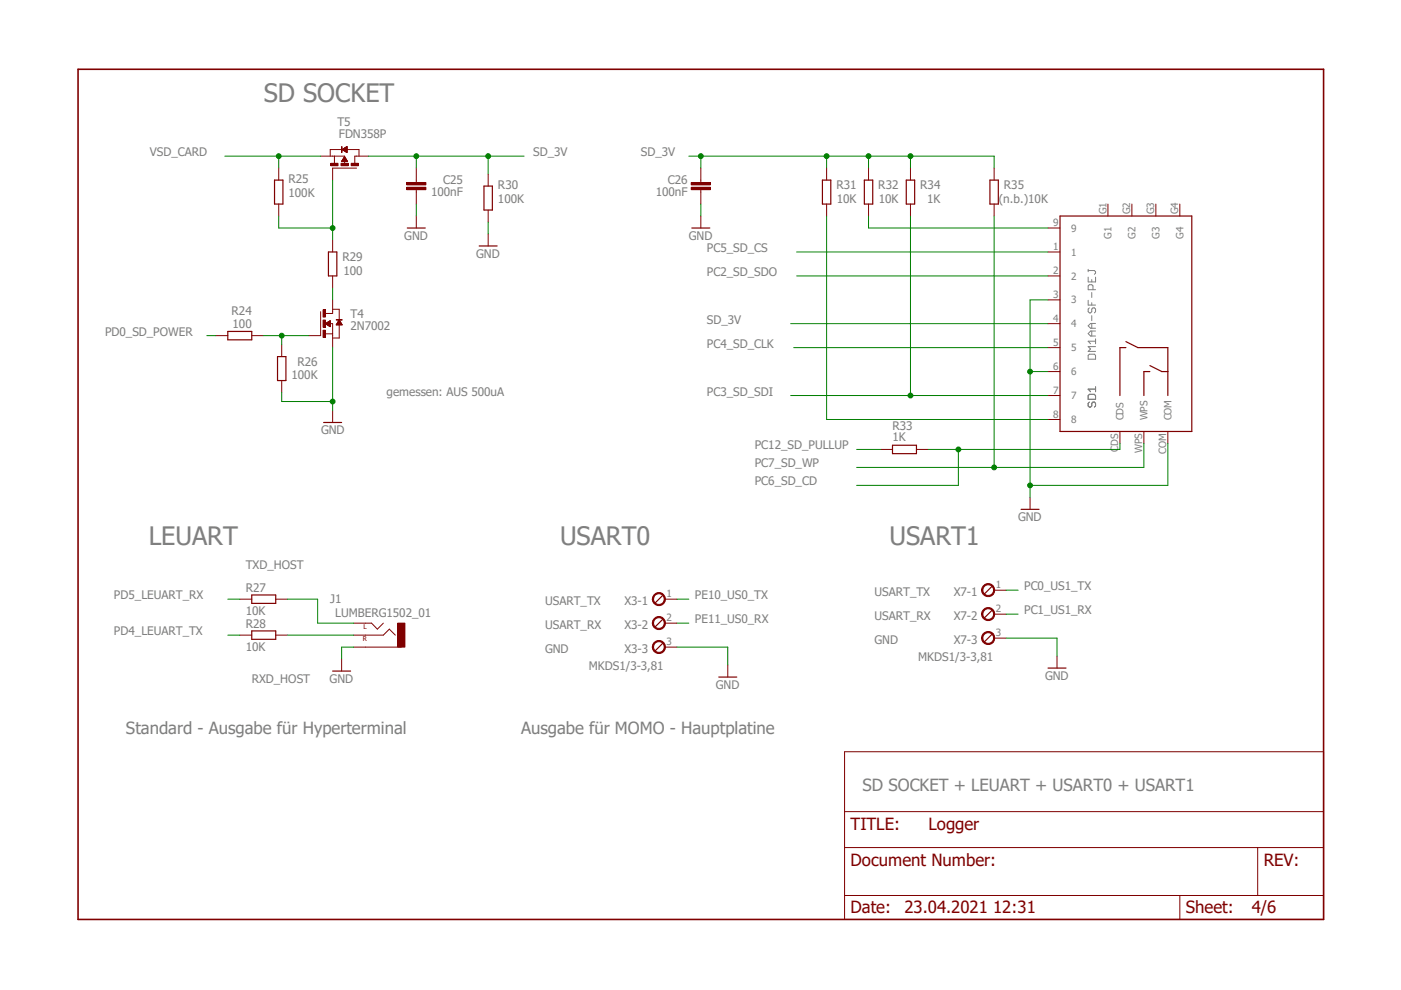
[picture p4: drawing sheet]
<svg xmlns="http://www.w3.org/2000/svg" width="297mm" height="210mm" viewBox="0 0 297 210" stroke-linecap="round" stroke-linejoin="round" font-family="sans-serif">
<g fill="none" stroke="#7f7f7f" stroke-width=".21">
<path d="M230.7 57.4h1.3l.3 .2v.3l-.3 .3M230.7 58.8v1h1.6v-1M230.7 57.1v.5M231.5 59.3v.5M230.7 75.4l.3-.3h1l.3 .3v.8h-1.6zM230.7 63.7v1h1.6M231 65.3l-.3 .2v.6l.3 .2h.2l.3-.2v-.6l.2-.2h.3l.3 .2v.6l-.3 .2M231.5 62v1.1M231.5 64.2v.5M231.5 66.9v1.1M231.5 68.6v1M231.5 70.2v1"/>
<path d="M231.7 61.4v-.8l-.2-.2h-.5l-.3 .2v.8h1.6M232.3 71.8v1.1M232.3 73.5h-1.6l.5 .5-.5 .5h1.6M232.3 72.3h-1.6l.5 .6M232.3 70.2h-1.1l-.5 .5 .5 .5h1.1M232.3 68.6h-1.1l-.5 .5 .5 .5h1.1M231 83.6h1l.3 .3v.8h-1.6v-.8zM231 85.3l-.3 .2v.6l.3 .2h.2l.3-.2v-.6l.2-.2h.3l.3 .2v.6l-.3 .2M232.3 82v1.1M232.3 82.5h-1.6l.5 .6"/>
</g>
<path d="M16.5 14.7h264.1v180.2h-264.1z" fill="none" stroke="#7f0000" stroke-width=".34"/>
<g fill="none" stroke="#7f0000" stroke-width=".21">
<path d="M88.3 38.2v.5M175.3 35.6v2.6M184.1 35.6v2.6M88.3 40.2v.5M175.3 43.3v2.5M184.1 43.3v2.5M218.4 105.5v2.5M179.1 159.4h101.5v35.5h-101.5zM179.1 179.7h101.5M179.1 172.1h101.5M266.7 179.7v10.2M179.1 189.9h101.5"/>
<path d="M250.1 189.9v5"/>
</g>
<path d="M174.4 38.2h1.7v5.1h-1.7zM183.3 38.2h1.7v5.1h-1.7zM216.5 108h3.8" fill="none" stroke="#7f0000" stroke-width=".25"/>
<path d="M86.2 39.7h4.1v.5h-4.1z" fill-rule="evenodd" fill="#7f0000"/>
<path d="M86.2 39.7h4.1v.5h-4.1z" fill="none" stroke="#7f0000" stroke-width=".21"/>
<path d="M86.2 38.7h4.1v.5h-4.1z" fill-rule="evenodd" fill="#7f0000"/>
<path d="M86.2 38.7h4.1v.5h-4.1zM88.3 35.6v2.6M70.5 50.9v2.5M70.5 58.5v2.5M88.3 40.7v2.6" fill="none" stroke="#7f0000" stroke-width=".21"/>
<path d="M69.6 53.4h1.8v5.1h-1.8z" fill="none" stroke="#7f0000" stroke-width=".25"/>
<path d="M74.5 34.6h1.5v.5h-1.5z" fill-rule="evenodd" fill="#7f0000"/>
<path d="M74.5 34.6h1.5v.5h-1.5z" fill="none" stroke="#7f0000" stroke-width=".21"/>
<path d="M72.3 34.6h1.5v.5h-1.5z" fill-rule="evenodd" fill="#7f0000"/>
<path d="M72.3 34.6h1.5v.5h-1.5z" fill="none" stroke="#7f0000" stroke-width=".21"/>
<path d="M70.1 34.6h1.6v.5h-1.6z" fill-rule="evenodd" fill="#7f0000"/>
<path d="M70.1 34.6h1.6v.5h-1.6z" fill="none" stroke="#7f0000" stroke-width=".21"/>
<path d="M72.4 31.1l.1 1.2z" fill-rule="evenodd" fill="#7f0000"/>
<g fill="none" stroke="#7f0000" stroke-width=".21">
<path d="M59.1 35.6v2.6M68 33.1h5.1v1.7M70 33.1v-1.4h6.1v1.4M70.9 33.1v1.5M72.4 31.1l.1 1.2zM72.4 34.2h1.3M72.5 34.1h1.1M72.6 34h.9M72.6 31.7l1-.6v1.2zM72.6 33.9h.9M72.6 31.7h1M72.6 33.9h.8"/>
<path d="M72.6 31.6h1M72.7 33.8h.7M72.7 31.8h.9M72.7 31.6h.9M72.8 33.7h.5M72.8 31.8h.8M72.8 33.6h.5M72.8 31.5h.8M72.9 33.5h.3M72.9 31.5h.7M72.9 33.4h.2M72.9 32h.7"/>
<path d="M73 31.5h.6M73 33.3h.1M73 32h.6M73 31.4h.6M73.1 33.2l.6 1h-1.3zM73.1 32h.5M73.1 31.3h.5M73.2 31.3h.4M73.2 32.1h.4M73.3 31.2h.3M73.3 32.2h.3M73.4 32.3h.2"/>
<path d="M73.4 31.1h.2M73.5 31.1h.1M75.6 35.6h-5.1v2.6M78.1 33.1h-2.9v1.5M59.1 43.3v2.5"/>
</g>
<path d="M58.2 38.2h1.8v5.1h-1.8z" fill="none" stroke="#7f0000" stroke-width=".25"/>
<path d="M68.5 65.7h.5v1.5h-.5z" fill-rule="evenodd" fill="#7f0000"/>
<path d="M68.5 65.7h.5v1.5h-.5z" fill="none" stroke="#7f0000" stroke-width=".21"/>
<path d="M68.5 67.9h.5v1.5h-.5z" fill-rule="evenodd" fill="#7f0000"/>
<path d="M68.5 67.9h.5v1.5h-.5z" fill="none" stroke="#7f0000" stroke-width=".21"/>
<path d="M68.5 70h.5v1.5h-.5z" fill-rule="evenodd" fill="#7f0000"/>
<path d="M68.5 70h.5v1.5h-.5z" fill="none" stroke="#7f0000" stroke-width=".21"/>
<path d="M71.3 67.8l1.3 .1z" fill-rule="evenodd" fill="#7f0000"/>
<g fill="none" stroke="#7f0000" stroke-width=".21">
<path d="M148.6 38.2v.5M193 35.6v2.6M210.8 35.6v2.6M88.3 45.8v2.5M148.6 40.2v.5M193 43.3v2.5M210.8 43.3v2.5M222.2 53.4h2.5M222.2 58.5h2.5M222.2 48.3h2.5M234.9 43.3v2.5M240 43.3v2.5"/>
<path d="M245.1 43.3v2.5M250.1 43.3v2.5M45.8 71.2h2.5M53.4 71.2h2.5M59.7 73.1v2.5M68 66.1v5.1h-2.6M69 68.7l1.5-.1v5.1M69 70.8h1.5M69 68.6l1 .7M69.1 68.7h.9M69.1 68.5h.9M69.2 68.7h.8"/>
<path d="M69.2 68.5h.8M69.3 68.8h.7M69.3 68.5h.7M69.3 68.9h.7M69.4 68.9h.6M69.4 68.4h.6M69.5 69h.5M69.5 68.3h.5M69.6 69h.4M69.6 68.2h.4M69.7 69h.3M69.8 69.1h.2"/>
<path d="M69.8 68.2h.2M69.8 69.2h.2M69.8 68.1h.2M69.9 69.2h.1M69.9 68h.1M70 69.3h.1M70 68l-1 .6M70 68v1.3M70.5 63.6v2.9h-1.5M70.5 65.6h1.4v2.3M71.3 67.8l1.3 .1zM71.3 68.8h1.2"/>
<path d="M71.4 68.7h1.1M71.4 68.7h1M71.5 68.5h.8M71.6 68.4h.6M71.6 68.3h.6M71.7 68.2h.4M71.8 68.2h.3M71.8 68.1h.2M71.8 68h.2M71.9 67.9h.1M71.9 68.9v2.8h-1.4M71.9 67.9l.7 1h-1.3z"/>
<path d="M222.2 68.6h2.5M222.2 63.6h2.5M222.2 73.7h2.5M222.2 78.8h2.5M59.7 80.7v2.5M70.5 87v2.6M222.2 83.9h2.5M222.2 88.9h2.5M237.4 91.5v2.5M242.5 91.5v2.5M247.6 91.5v2.5"/>
</g>
<path d="M192.1 38.2h1.8v5.1h-1.8zM209.9 38.2h1.8v5.1h-1.8zM86.4 48.3h3.8M224.7 45.8h28v45.7h-28zM48.3 70.3h5.1v1.8h-5.1zM58.8 75.6h1.8v5.1h-1.8zM238.7 72.4l2.6 1.3h6.3v10.2M238.7 73.7h-1.3v10.2M243.8 78.8h-1.3v5.1M243.8 77.5l2.5 1.3h1.3M68.6 89.6h3.8" fill="none" stroke="#7f0000" stroke-width=".25"/>
<path d="M146.6 39.7h4v.5h-4z" fill-rule="evenodd" fill="#7f0000"/>
<path d="M146.6 39.7h4v.5h-4z" fill="none" stroke="#7f0000" stroke-width=".21"/>
<path d="M146.6 38.7h4v.5h-4z" fill-rule="evenodd" fill="#7f0000"/>
<path d="M146.6 38.7h4v.5h-4zM148.6 35.6v2.6M148.6 40.7v2.6M148.6 45.8v2.5M50.8 134.7h2.6M50.8 127h2.6M58.5 134.7h2.5M58.5 127h2.5M72.4 139.7v2.6M77.5 134.7h3.8l1.2-1.3 1.3 1.3M77.5 132.1h1.3l1.2 1.3 1.3-1.3M77.5 137.2h7.6" fill="none" stroke="#7f0000" stroke-width=".21"/>
<path d="M146.7 48.3h3.8M53.4 133.8h5.1v1.8h-5.1zM53.4 126.2h5.1v1.7h-5.1zM70.5 142.3h3.8" fill="none" stroke="#7f0000" stroke-width=".25"/>
<path d="M84.3 132.1h1.5v5.1h-1.5z" fill-rule="evenodd" fill="#7f0000"/>
<path d="M103.5 36.9v2.6M103.5 44.5v2.6M103.5 49.6v2.6M186.7 95.3h2.5M194.3 95.3h2.5M75 134.7h2.5M75 132.1h2.5M75 137.2h2.5M84.3 132.1h1.5v5.1h-1.5z" fill="none" stroke="#7f0000" stroke-width=".21"/>
<path d="M102.6 39.5h1.8v5h-1.8zM101.6 52.2h3.8M189.2 94.4h5.1v1.8h-5.1zM140.5 126.3l-1.6 1.5" fill="none" stroke="#7f0000" stroke-width=".25"/>
<path d="M138.6 126.2a1.39 1.39 0 0 1 2.3 .1 1.39 1.39 0 0 1-.8 2.1 1.39 1.39 0 0 1-1.8-1.4h.3a1.13 1.13 0 0 1 1.5-1.1 1.13 1.13 0 0 1 .4 1.9 1.13 1.13 0 0 1-1.9-.4v-.4h-.3z" fill-rule="evenodd" fill="#7f0000"/>
<path d="M138.6 126.2a1.39 1.39 0 0 1 2.3 .1 1.39 1.39 0 0 1-.8 2.1 1.39 1.39 0 0 1-1.8-1.4h.3a1.13 1.13 0 0 1 1.5-1.1 1.13 1.13 0 0 1 .4 1.9 1.13 1.13 0 0 1-1.9-.4v-.4h-.3zM141 127h2.5" fill="none" stroke="#7f0000" stroke-width=".21"/>
<path d="M140.5 131.4l-1.6 1.5" fill="none" stroke="#7f0000" stroke-width=".25"/>
<path d="M138.6 131.2a1.39 1.39 0 0 1 2.3 .2 1.39 1.39 0 0 1-.8 2.1 1.39 1.39 0 0 1-1.8-1.4h.3a1.13 1.13 0 0 1 1.5-1.1 1.13 1.13 0 0 1 .4 1.9 1.13 1.13 0 0 1-1.9-.4v-.4h-.3z" fill-rule="evenodd" fill="#7f0000"/>
<path d="M138.6 131.2a1.39 1.39 0 0 1 2.3 .2 1.39 1.39 0 0 1-.8 2.1 1.39 1.39 0 0 1-1.8-1.4h.3a1.13 1.13 0 0 1 1.5-1.1 1.13 1.13 0 0 1 .4 1.9 1.13 1.13 0 0 1-1.9-.4v-.4h-.3zM141 132.1h2.5" fill="none" stroke="#7f0000" stroke-width=".21"/>
<path d="M140.5 136.4l-1.6 1.6" fill="none" stroke="#7f0000" stroke-width=".25"/>
<path d="M138.6 136.3a1.4 1.4 0 0 1 2.3 .1 1.4 1.4 0 0 1-.8 2.1 1.4 1.4 0 0 1-1.8-1.3h.3a1.13 1.13 0 0 1 1.5-1.1 1.13 1.13 0 0 1 .4 1.8 1.13 1.13 0 0 1-1.9-.3v-.4h-.3z" fill-rule="evenodd" fill="#7f0000"/>
<path d="M138.6 136.3a1.4 1.4 0 0 1 2.3 .1 1.4 1.4 0 0 1-.8 2.1 1.4 1.4 0 0 1-1.8-1.3h.3a1.13 1.13 0 0 1 1.5-1.1 1.13 1.13 0 0 1 .4 1.8 1.13 1.13 0 0 1-1.9-.3v-.4h-.3zM141 137.2h2.5M154.3 141v2.6" fill="none" stroke="#7f0000" stroke-width=".21"/>
<path d="M210.3 124.4l-1.6 1.5M152.4 143.6h3.8" fill="none" stroke="#7f0000" stroke-width=".25"/>
<path d="M208.4 124.2a1.39 1.39 0 0 1 2.3 .2 1.39 1.39 0 0 1-.8 2.1 1.39 1.39 0 0 1-1.8-1.4h.3a1.15 1.15 0 0 1 1.5-1.1 1.15 1.15 0 0 1 .4 1.9 1.15 1.15 0 0 1-1.9-.4v-.4h-.3z" fill-rule="evenodd" fill="#7f0000"/>
<path d="M208.4 124.2a1.39 1.39 0 0 1 2.3 .2 1.39 1.39 0 0 1-.8 2.1 1.39 1.39 0 0 1-1.8-1.4h.3a1.15 1.15 0 0 1 1.5-1.1 1.15 1.15 0 0 1 .4 1.9 1.15 1.15 0 0 1-1.9-.4v-.4h-.3zM210.8 125.1h2.5" fill="none" stroke="#7f0000" stroke-width=".21"/>
<path d="M210.3 129.5l-1.6 1.5" fill="none" stroke="#7f0000" stroke-width=".25"/>
<path d="M208.4 129.3a1.39 1.39 0 0 1 2.3 .2 1.39 1.39 0 0 1-.8 2.1 1.39 1.39 0 0 1-1.8-1.4h.3a1.15 1.15 0 0 1 1.5-1.1 1.15 1.15 0 0 1 .4 1.9 1.15 1.15 0 0 1-1.9-.4v-.4h-.3z" fill-rule="evenodd" fill="#7f0000"/>
<path d="M208.4 129.3a1.39 1.39 0 0 1 2.3 .2 1.39 1.39 0 0 1-.8 2.1 1.39 1.39 0 0 1-1.8-1.4h.3a1.15 1.15 0 0 1 1.5-1.1 1.15 1.15 0 0 1 .4 1.9 1.15 1.15 0 0 1-1.9-.4v-.4h-.3zM210.8 130.2h2.5" fill="none" stroke="#7f0000" stroke-width=".21"/>
<path d="M210.3 134.5l-1.6 1.6" fill="none" stroke="#7f0000" stroke-width=".25"/>
<path d="M208.4 134.4a1.4 1.4 0 0 1 2.3 .1 1.4 1.4 0 0 1-.8 2.1 1.4 1.4 0 0 1-1.8-1.3h.3a1.15 1.15 0 0 1 1.5-1.1 1.15 1.15 0 0 1 .4 1.8 1.15 1.15 0 0 1-1.9-.3v-.4h-.3z" fill-rule="evenodd" fill="#7f0000"/>
<path d="M208.4 134.4a1.4 1.4 0 0 1 2.3 .1 1.4 1.4 0 0 1-.8 2.1 1.4 1.4 0 0 1-1.8-1.3h.3a1.15 1.15 0 0 1 1.5-1.1 1.15 1.15 0 0 1 .4 1.8 1.15 1.15 0 0 1-1.9-.3v-.4h-.3zM210.8 135.3h2.5M224.1 139.1v2.5" fill="none" stroke="#7f0000" stroke-width=".21"/>
<path d="M222.2 141.6h3.8" fill="none" stroke="#7f0000" stroke-width=".25"/>
<path d="M218.4 78.8h3.8M222.2 63.6h-3.8v41.9" fill="none" stroke="#007f00" stroke-width=".21"/>
<circle cx="218.4" cy="78.8" r=".51" fill="#007f00"/>
<g fill="none" stroke="#007f00" stroke-width=".21">
<path d="M247.6 94v8.9h-29.2"/>
<circle cx="218.4" cy="78.8" r=".51"/>
</g>
<circle cx="218.4" cy="102.9" r=".51" fill="#007f00"/>
<g fill="none" stroke="#007f00" stroke-width=".21">
<path d="M70.5 73.7v13.3M59.7 83.2v1.9h10.8"/>
<circle cx="218.4" cy="102.9" r=".51"/>
</g>
<circle cx="70.5" cy="85.1" r=".51" fill="#007f00"/>
<g fill="none" stroke="#007f00" stroke-width=".21">
<path d="M88.3 43.3v2.5M103.5 47.1v2.5M148.6 43.3v2.5M193 45.8v38.1M167.6 83.9h54.6M75 137.2h-2.6v2.5M143.5 137.2h10.8v3.8M213.3 135.3h10.8v3.8"/>
<circle cx="70.5" cy="85.1" r=".51"/>
</g>
<circle cx="193" cy="83.9" r=".51" fill="#007f00"/>
<g fill="none" stroke="#007f00" stroke-width=".21">
<path d="M210.8 45.8v53.3M168.3 73.7h53.9M242.5 94v5.1h-60.9"/>
<circle cx="193" cy="83.9" r=".51"/>
</g>
<circle cx="210.8" cy="99.1" r=".51" fill="#007f00"/>
<g fill="none" stroke="#007f00" stroke-width=".21">
<path d="M70.5 38.2v12.7M59.1 45.8v2.5h11.4"/>
<circle cx="210.8" cy="99.1" r=".51"/>
</g>
<circle cx="70.5" cy="48.3" r=".51" fill="#007f00"/>
<g fill="none" stroke="#007f00" stroke-width=".21">
<path d="M55.9 71.2h9.5M59.7 71.2v1.9M70.5 61v2.6"/>
<circle cx="70.5" cy="48.3" r=".51"/>
</g>
<circle cx="59.7" cy="71.2" r=".51" fill="#007f00"/>
<g fill="none" stroke="#007f00" stroke-width=".21">
<path d="M168.9 53.4h53.3M168.9 58.5h53.3M175.3 45.8v43.1h46.9M184.1 45.8v2.5h38.1M43.9 71.2h1.9M203.2 95.3v7.6M237.4 94v1.3h-40.6M48.3 134.7h2.5M61 134.7h14M61 127h6.3v5.1h7.7"/>
<circle cx="59.7" cy="71.2" r=".51"/>
</g>
<circle cx="203.2" cy="95.3" r=".51" fill="#007f00"/>
<g fill="none" stroke="#007f00" stroke-width=".21">
<path d="M78.1 33.1h33M88.3 33.1v2.5M181.6 102.9h21.6M48.3 127h2.5"/>
<circle cx="203.2" cy="95.3" r=".51"/>
</g>
<circle cx="88.3" cy="33.1" r=".51" fill="#007f00"/>
<g fill="none" stroke="#007f00" stroke-width=".21">
<path d="M103.5 33.1v3.8"/>
<circle cx="88.3" cy="33.1" r=".51"/>
</g>
<circle cx="103.5" cy="33.1" r=".51" fill="#007f00"/>
<g fill="none" stroke="#007f00" stroke-width=".21">
<path d="M184.1 33.1v2.5M210.8 33.1h-35.5v2.5"/>
<circle cx="103.5" cy="33.1" r=".51"/>
</g>
<circle cx="184.1" cy="33.1" r=".51" fill="#007f00"/>
<g fill="none" stroke="#007f00" stroke-width=".21">
<path d="M193 33.1v2.5"/>
<circle cx="184.1" cy="33.1" r=".51"/>
</g>
<circle cx="193" cy="33.1" r=".51" fill="#007f00"/>
<g fill="none" stroke="#007f00" stroke-width=".21">
<path d="M148.6 33.1h26.7"/>
<circle cx="193" cy="33.1" r=".51"/>
</g>
<circle cx="175.3" cy="33.1" r=".51" fill="#007f00"/>
<g fill="none" stroke="#007f00" stroke-width=".21">
<path d="M146 33.1h2.6v2.5M210.8 33.1v2.5"/>
<circle cx="175.3" cy="33.1" r=".51"/>
</g>
<circle cx="148.6" cy="33.1" r=".51" fill="#007f00"/>
<g fill="none" stroke="#007f00" stroke-width=".21">
<path d="M47.7 33.1h20.3M59.1 33.1v2.5M167.6 68.6h54.6M181.6 95.3h5.1"/>
<circle cx="148.6" cy="33.1" r=".51"/>
</g>
<circle cx="59.1" cy="33.1" r=".51" fill="#007f00"/>
<g fill="none" stroke="#007f00" stroke-width=".21">
<path d="M143.5 127h2.5M143.5 132.1h2.5M213.3 125.1h2.6M213.3 130.2h2.6"/>
<circle cx="59.1" cy="33.1" r=".51"/>
</g>
<g font-size="5.4" fill="#7f7f7f">
<text x="55.9" y="21.7">SD SOCKET</text>
<text x="31.5" y="115.5">LEUART</text>
<text x="118.7" y="115.5">USART0</text>
<text x="188.6" y="115.5">USART1</text>
</g>
<g font-size="3.6" fill="#7f7f7f">
<text x="26.7" y="155.6">Standard - Ausgabe für Hyperterminal</text>
<text x="110.5" y="155.6">Ausgabe für MOMO - Hauptplatine</text>
<text x="182.9" y="167.6">SD SOCKET + LEUART + USART0 + USART1</text>
</g>
<g font-size="3.6" fill="#7f0000">
<text x="180.3" y="175.9">TITLE:</text>
<text x="196.8" y="175.9">Logger</text>
<text x="180.3" y="183.5">Document Number:</text>
<text x="267.9" y="183.5">REV:</text>
<text x="180.3" y="193.7">Date:</text>
<text x="191.8" y="193.7">23.04.2021 12:31</text>
<text x="251.4" y="193.7">Sheet:</text>
<text x="265.4" y="193.7">4/6</text>
</g>
<g font-size="2.5" fill="#7f7f7f">
<text x="71.5" y="26.8">T5</text>
<text x="71.8" y="29.3">FDN358P</text>
<text x="31.8" y="33.1">VSD_CARD</text>
<text x="113" y="33.1">SD_3V</text>
<text x="135.9" y="33.1">SD_3V</text>
<text x="61.2" y="41.7">100K</text>
<text x="61.2" y="38.9">R25</text>
<text x="91.4" y="41.6">100nF</text>
<text x="94" y="39.1">C25</text>
<text x="105.6" y="40.2">R30</text>
<text x="139" y="41.6">100nF</text>
<text x="141.6" y="39.1">C26</text>
<text x="177.3" y="40.2">R31</text>
<text x="186.2" y="40.2">R32</text>
<text x="195.1" y="40.2">R34</text>
<text x="212.8" y="40.2">R35</text>
<text x="105.6" y="43">100K</text>
<text x="177.4" y="43">10K</text>
<text x="186.3" y="43">10K</text>
<text x="196.6" y="43">1K</text>
<text x="211.7" y="43">(n.b.)10K</text>
<text x="85.7" y="50.9">GND</text>
<text x="146" y="50.9">GND</text>
<text x="149.9" y="53.4">PC5_SD_CS</text>
<text x="72.6" y="55.4">R29</text>
<text x="72.8" y="58.3">100</text>
<text x="101" y="54.7">GND</text>
<text x="149.9" y="58.5">PC2_SD_SDO</text>
<text x="22.3" y="71.2">PD0_SD_POWER</text>
<text x="49.1" y="66.8">R24</text>
<text x="49.3" y="69.6">100</text>
<text x="74.3" y="67.4">T4</text>
<text x="74.3" y="69.9">2N7002</text>
<text x="149.9" y="68.6">SD_3V</text>
<text x="63.1" y="77.6">R26</text>
<text x="149.9" y="73.7">PC4_SD_CLK</text>
<text x="61.8" y="80.4">100K</text>
<text x="82" y="83.9">gemessen: AUS 500uA</text>
<text x="149.9" y="83.9">PC3_SD_SDI</text>
<text x="68.1" y="92.1">GND</text>
<text x="160" y="95.3">PC12_SD_PULLUP</text>
<text x="189.2" y="93.5">1K</text>
<text x="189.2" y="91.3">R33</text>
<text x="160" y="99.1">PC7_SD_WP</text>
<text x="160" y="102.9">PC6_SD_CD</text>
<text x="215.9" y="110.5">GND</text>
<text x="52.1" y="120.7">TXD_HOST</text>
<text x="52.1" y="125.5">R27</text>
<text x="217.1" y="125.1">PC0_US1_TX</text>
<text x="24.2" y="127">PD5_LEUART_RX</text>
<text x="52.1" y="130.3">10K</text>
<text x="70" y="127.8">J1</text>
<text x="71.1" y="130.9">LUMBERG1502_01</text>
<text x="115.6" y="128.3">USART_TX</text>
<text x="132.4" y="128.2">X3-1</text>
<text x="147.3" y="127">PE10_US0_TX</text>
<text x="185.4" y="126.4">USART_TX</text>
<text x="185.4" y="131.5">USART_RX</text>
<text x="202.2" y="126.3">X7-1</text>
<text x="202.2" y="131.4">X7-2</text>
<text x="217.1" y="130.2">PC1_US1_RX</text>
<text x="24.2" y="134.7">PD4_LEUART_TX</text>
<text x="52.1" y="138">10K</text>
<text x="52.1" y="133.1">R28</text>
<text x="115.6" y="133.4">USART_RX</text>
<text x="132.4" y="133.3">X3-2</text>
<text x="147.3" y="132.1">PE11_US0_RX</text>
<text x="185.4" y="136.6">GND</text>
<text x="202.2" y="136.4">X7-3</text>
<text x="115.6" y="138.5">GND</text>
<text x="124.8" y="142">MKDS1/3-3,81</text>
<text x="132.4" y="138.3">X3-3</text>
<text x="194.7" y="140.1">MKDS1/3-3,81</text>
<text x="53.4" y="144.8">RXD_HOST</text>
<text x="69.9" y="144.8">GND</text>
<text x="151.8" y="146.1">GND</text>
<text x="221.6" y="144.2">GND</text>
</g>
<g font-size="2.1" fill="#7f7f7f">
<text x="223.3" y="48">9</text>
<text x="234.6" y="45.4" transform="rotate(-90 234.6 45.4)">G1</text>
<text x="239.6" y="45.4" transform="rotate(-90 239.6 45.4)">G2</text>
<text x="244.7" y="45.4" transform="rotate(-90 244.7 45.4)">G3</text>
<text x="249.8" y="45.4" transform="rotate(-90 249.8 45.4)">G4</text>
<text x="223.3" y="53">1</text>
<text x="227.1" y="49.1">9</text>
<text x="235.7" y="50.7" transform="rotate(-90 235.7 50.7)">G1</text>
<text x="240.7" y="50.7" transform="rotate(-90 240.7 50.7)">G2</text>
<text x="245.8" y="50.7" transform="rotate(-90 245.8 50.7)">G3</text>
<text x="250.9" y="50.7" transform="rotate(-90 250.9 50.7)">G4</text>
<text x="223.3" y="58.1">2</text>
<text x="227.1" y="54.2">1</text>
<text x="227.1" y="59.3">2</text>
<text x="223.3" y="63.2">3</text>
<text x="227.1" y="64.3">3</text>
<text x="223.3" y="68.3">4</text>
<text x="227.1" y="69.4">4</text>
<text x="223.3" y="73.4">5</text>
<text x="227.1" y="74.5">5</text>
<text x="223.3" y="78.4">6</text>
<text x="223.3" y="83.5">7</text>
<text x="227.1" y="79.5">6</text>
<text x="223.3" y="88.6">8</text>
<text x="227.1" y="84.6">7</text>
<text x="227.1" y="89.7">8</text>
<text x="238.2" y="89.2" transform="rotate(-90 238.2 89.2)">CDS</text>
<text x="243.3" y="89.2" transform="rotate(-90 243.3 89.2)">WPS</text>
<text x="248.4" y="89.2" transform="rotate(-90 248.4 89.2)">COM</text>
<text x="237.1" y="95.8" transform="rotate(-90 237.1 95.8)">CDS</text>
<text x="242.2" y="96.1" transform="rotate(-90 242.2 96.1)">WPS</text>
<text x="247.3" y="96.3" transform="rotate(-90 247.3 96.3)">COM</text>
<text x="211.2" y="124.8">1</text>
<text x="141.3" y="126.7">1</text>
<text x="141.3" y="131.7">2</text>
<text x="211.2" y="129.8">2</text>
<text x="141.3" y="136.8">3</text>
<text x="211.2" y="134.9">3</text>
</g>
<g font-size="1.4" fill="#7f0000">
<text x="76.9" y="135.9">R</text>
<text x="77.1" y="133.4">L</text>
</g>
</svg>
